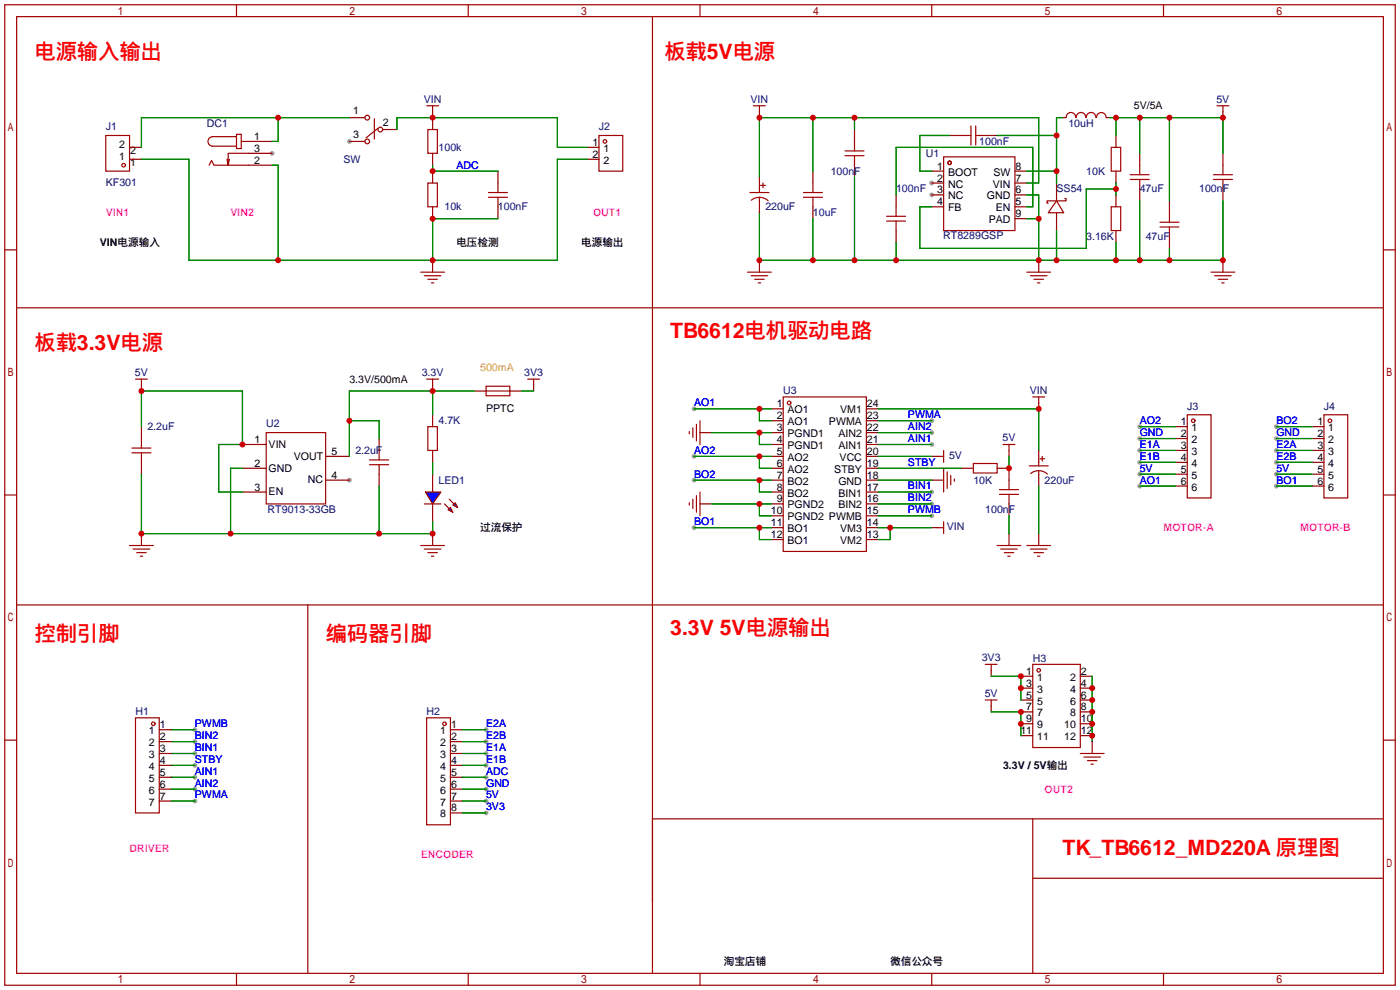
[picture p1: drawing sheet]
<svg xmlns="http://www.w3.org/2000/svg" width="299mm" height="212mm" viewBox="0 0 299 212" stroke-linecap="round" stroke-linejoin="round" font-family="sans-serif">
<g fill="#999">
<circle cx="74.7" cy="30.2" r=".51"/>
<circle cx="58.2" cy="32.8" r=".51"/>
<circle cx="199.1" cy="39.1" r=".51"/>
<circle cx="199.1" cy="41.7" r=".51"/>
<circle cx="74.7" cy="102.6" r=".51"/>
<circle cx="41.7" cy="156" r=".51"/>
<circle cx="41.7" cy="158.5" r=".51"/>
<circle cx="41.7" cy="161" r=".51"/>
<circle cx="41.7" cy="163.6" r=".51"/>
<circle cx="41.7" cy="166.1" r=".51"/>
<circle cx="41.7" cy="168.7" r=".51"/>
<circle cx="41.7" cy="171.2" r=".51"/>
<circle cx="148.3" cy="87.4" r=".51"/>
<circle cx="148.3" cy="97.5" r=".51"/>
<circle cx="148.3" cy="102.6" r=".51"/>
<circle cx="148.3" cy="112.8" r=".51"/>
<circle cx="199.1" cy="89.9" r=".51"/>
<circle cx="199.1" cy="92.5" r=".51"/>
<circle cx="199.1" cy="95" r=".51"/>
<circle cx="199.1" cy="105.2" r=".51"/>
<circle cx="199.1" cy="107.7" r=".51"/>
<circle cx="199.1" cy="110.2" r=".51"/>
<circle cx="243.6" cy="93.7" r=".51"/>
<circle cx="243.6" cy="101.3" r=".51"/>
<circle cx="243.6" cy="98.8" r=".51"/>
<circle cx="243.6" cy="96.3" r=".51"/>
<circle cx="272.8" cy="93.7" r=".51"/>
<circle cx="272.8" cy="101.3" r=".51"/>
<circle cx="272.8" cy="98.8" r=".51"/>
<circle cx="272.8" cy="96.3" r=".51"/>
<circle cx="243.6" cy="103.9" r=".51"/>
<circle cx="243.6" cy="91.2" r=".51"/>
<circle cx="272.8" cy="103.9" r=".51"/>
<circle cx="272.8" cy="91.2" r=".51"/>
<circle cx="103.9" cy="156" r=".51"/>
<circle cx="103.9" cy="158.5" r=".51"/>
<circle cx="103.9" cy="161" r=".51"/>
<circle cx="103.9" cy="163.6" r=".51"/>
<circle cx="103.9" cy="166.1" r=".51"/>
<circle cx="103.9" cy="168.7" r=".51"/>
<circle cx="103.9" cy="171.2" r=".51"/>
<circle cx="103.9" cy="173.7" r=".51"/>
</g>
<g fill="none" stroke="#a10000" stroke-width=".25">
<path d="M1 1h297.2v209.6h-297.2zM3.6 3.6h292.1v204.4h-292.1zM50.5 1v2.6M100.1 1v2.6M149.6 1v2.6M199.1 1v2.6M248.7 1v2.6M22.6 29h5.1v7.6h-5.1zM44.7 35.3l.5-1 .5 1h7.4M49 34l-.2 1.3M50.5 28.7h1.1v3.1h-1.1zM50.5 29.2h-5a1.02 1.02 0 0 0-1.1 1 1.02 1.02 0 0 0 1.1 1h5"/>
<path d="M51.6 30.2h1.5M53.1 32.8h-4.3v2.5l-.3-1.3M77.2 25.1h.8M77.2 30.2h.8M80 25.4v4.3M80.8 27.4l-2.6 2.1M81.8 27.7h.5M91.2 22.6h2.5M91.4 27.7h2.1v5.1h-2.1zM91.4 39.1h2.1v5.1h-2.1zM92.5 22.6v1.3M106.4 39.1v2"/>
<path d="M128 29h5.1v7.6h-5.1zM161 22.6h2.6M162.3 22.6v1.3M162.6 39.6h1M163.1 39.1v1M173.7 39.1v2M180.6 33.3h4.1M180.6 32.3h4.1M182.6 30.2v2.1M182.6 33.3v2M201.7 33.5h15.2v15.8h-15.2zM205.5 29h2"/>
<path d="M207.5 26.9v4.1M208.5 26.9v4.1M208.5 29h2.1M227.9 25.1a1.01 1.01 0 0 1 1-1.1 1.01 1.01 0 0 1 1 1.1M230 25.1a1.01 1.01 0 0 1 1-1.1 1.01 1.01 0 0 1 1 1.1M232.2 25.1a1.01 1.01 0 0 1 1-1.1 1.01 1.01 0 0 1 1 1.1M234.4 25.1a1.01 1.01 0 0 1 1-1 1.01 1.01 0 0 1 1 1M237.5 31.5h2v5.1h-2zM241.6 38.4h4M241.6 37.3h4M243.6 35.3v2M243.6 38.4v2"/>
<path d="M259.3 38.4h4.1M259.3 37.3h4.1M260.1 22.6h2.5M261.4 22.6v1.3M261.4 35.3v2M261.4 38.4v2M1 53.4h2.6M89.9 58.2h5.1M90.7 58.9h3.5M91.4 59.7h2.1M104.4 42.2h4.1M104.4 41.1h4.1"/>
<path d="M106.4 42.2v2M159.8 58.2h5M160.3 41.1h4M160.5 58.9h3.6M160.6 42.8a2.74 2.74 0 0 1 3.6 .1M161.3 59.7h2M162.3 40.4v.7M162.3 42.2v.7M171.7 42.2h4.1M171.7 41.1h4.1M173.7 42.2v2M189.5 47.2h4"/>
<path d="M189.5 46.2h4M191.5 44.2v2M191.5 47.2v2.1M219.5 58.2h5M220.2 58.9h3.6M221 59.7h2M225.8 42.9l1.5 2.6h-3.3zM227.6 42.4h.2v.5h-4v.5h.2M237.5 44.2h2v5.1h-2zM247.9 48.5h4.1M247.9 47.5h4.1M249.9 45.5v2"/>
<path d="M249.9 48.5v2M258.8 58.2h5.1M259.6 58.9h3.5M260.3 59.7h2.1M295.7 53.4h2.5M92.2 60.5h.5M162.1 60.5h.5M221.7 60.5h.5M261.1 60.5h.5M103.9 82.5h5.1v2.1h-5.1zM103.9 83.6h5.1M147.3 92.2v.5"/>
<path d="M148.1 91.4v2.1M148.8 90.7v3.5M149.6 89.9v5.1M167.4 84.8h17.8v33.1h-17.8zM200.4 97.5h1.3M201.7 96.3v2.5M220.7 84.8h2.6M222 84.8v1.3M253.7 88.6h5.1v17.8h-5.1zM1 105.8h2.6M90.7 107.7h3.5M147.3 107.4v.5"/>
<path d="M148.1 106.7v2M148.8 105.9v3.6M149.6 105.2v5M200.4 112.8h1.3M201.7 100.1v5.1M201.7 111.5v2.5M202.4 100.8v3.6M203.2 101.6v2M204 102.4v.5M295.7 105.8h2.5M1 158.2h2.6M295.7 158.2h2.5"/>
<path d="M50.5 208v2.6M100.1 208v2.6M149.6 208v2.6M199.1 208v2.6M248.7 208v2.6"/>
<circle cx="26.4" cy="35.3" r=".38"/>
<circle cx="78.5" cy="25.1" r=".51"/>
<circle cx="78.5" cy="30.2" r=".51"/>
<circle cx="81.3" cy="27.7" r=".51"/>
<circle cx="129.3" cy="30.2" r=".38"/>
<circle cx="202.9" cy="34.8" r=".38"/>
<circle cx="168.7" cy="86.1" r=".38"/>
<circle cx="255" cy="89.9" r=".38"/>
</g>
<path d="M220.7 175v33M295.7 175h-156.3v33M220.7 187.7h75" fill="none" stroke="#900" stroke-width=".25"/>
<g fill="none" stroke="#870000" stroke-width=".25">
<path d="M27.7 34h2.5M27.7 31.5h2.5M53.1 30.2h5.1M53.1 35.3h5.1M53.1 32.8h5.1M74.7 25.1h2.5M74.7 30.2h2.5M82.3 27.7h2.5M92.5 23.9v3.8M92.5 32.8v2.5M92.5 36.6v2.5M106.4 36.6v2.5"/>
<path d="M125.5 34h2.5M125.5 31.5h2.5M162.3 23.9v1.2M162.3 37.8v2.6M173.7 36.6v2.5M182.6 27.7v2.5M182.6 35.3v2.5M199.1 36.6h2.6M199.1 39.1h2.6M202.9 29h2.6M210.6 29h2.5M216.9 36.6h2.6"/>
<path d="M216.9 39.1h2.6M225.8 39.1v3.8M227.1 25.1h.7M236.5 25.1h.7M238.5 29v2.5M238.5 36.6v2.5M243.6 32.8v2.5M261.4 23.9v1.2M261.4 32.8v2.5M92.5 44.2v2.5M92.5 55.6v2.6M106.4 44.2v2.5"/>
<path d="M162.3 42.9v2.6M162.3 55.6v2.6M173.7 44.2v2.5M191.5 41.7v2.5M191.5 49.3v2.5M199.1 41.7h2.6M199.1 44.2h2.6M216.9 41.7h2.6M216.9 44.2h2.6M216.9 46.7h2.6M222 55.6v2.6M225.8 45.5v3.8"/>
<path d="M238.5 41.7v2.5M238.5 49.3v2.5M243.6 40.4v2.5M249.9 42.9v2.6M249.9 50.5v2.6M261.4 40.4v2.5M261.4 55.6v2.6M101.3 83.6h2.6M109 83.6h2.5M149.6 92.5h2.5M164.8 87.4h2.6M164.8 89.9h2.6"/>
<path d="M164.8 92.5h2.6M164.8 95h2.6M164.8 97.5h2.6M185.2 87.4h2.5M185.2 89.9h2.5M185.2 92.5h2.5M185.2 95h2.5M185.2 97.5h2.5M199.1 97.5h1.3M222 86.1v1.3M251.2 91.2h2.5M251.2 93.7h2.5"/>
<path d="M251.2 96.3h2.5M251.2 98.8h2.5M149.6 107.7h2.5M164.8 100.1h2.6M164.8 102.6h2.6M164.8 105.2h2.6M164.8 107.7h2.6M164.8 110.2h2.6M164.8 112.8h2.6M164.8 115.3h2.6M185.2 100.1h2.5M185.2 102.6h2.5"/>
<path d="M185.2 105.2h2.5M185.2 107.7h2.5M185.2 110.2h2.5M185.2 112.8h2.5M185.2 115.3h2.5M199.1 102.6h2.6M199.1 112.8h1.3M251.2 101.3h2.5M251.2 103.9h2.5"/>
</g>
<g fill="none" stroke="#008700" stroke-width=".25">
<path d="M30.2 34h10.2v21.6h78.7v-21.6h6.4M58.2 35.3h1.2v20.3M59.4 25.1v5.1h-1.2M74.7 25.1h-44.5v6.4M84.8 27.7v-2.6h34.3v6.4h6.4M92.5 35.3v1.3h13.9M162.3 37.8v-12.7h59.7v14h-2.5M173.7 25.1v11.5M182.6 25.1v2.6M182.6 37.8v17.8M202.9 29h-6.3v7.6h2.5M213.1 29h12.7"/>
<path d="M219.5 36.6h6.3M227.1 25.1h-1.3v14M237.2 25.1h24.2v7.7M238.5 25.1v3.9M238.5 39.1v2.6M243.6 25.1v7.7M249.9 25.1v17.8M106.4 46.7h-13.9v8.9M173.7 46.7v8.9M191.5 41.7v-10.2h29.2v12.7h-1.2M191.5 51.8v3.8M219.5 41.7h2.5v13.9"/>
<path d="M219.5 46.7h2.5M225.8 49.3v6.3M238.5 40.4h-6.3v12.7h-35.6v-8.9h2.5M238.5 51.8v3.8M243.6 42.9v12.7M249.9 53.1v2.5M261.4 42.9v12.7h-99.1v-10.1M148.3 87.4h16.5M148.3 97.5h16.5M152.1 92.5h12.7M162.3 87.4v2.5h2.5M162.3 92.5v2.5h2.5"/>
<path d="M162.3 97.5v2.6h2.5M187.7 87.4h34.3v8.9M187.7 89.9h11.4M187.7 97.5h11.4M187.7 92.5h11.4M187.7 95h11.4M243.6 93.7h7.6M243.6 98.8h7.6M243.6 96.3h7.6M148.3 102.6h16.5M148.3 112.8h16.5M152.1 107.7h12.7"/>
<path d="M162.3 102.6v2.6h2.5M162.3 107.7v2.5h2.5M162.3 112.8v2.5h2.5M187.7 100.1h17.8M187.7 102.6h11.4M187.7 105.2h11.4M187.7 112.8h11.4M187.7 107.7h11.4M187.7 110.2h11.4M190.2 112.8v2.5h-2.5M243.6 101.3h7.6M36.6 156h5.1"/>
<path d="M36.6 158.5h5.1M36.6 161h5.1M36.6 163.6h5.1M36.6 166.1h5.1M36.6 168.7h5.1M36.6 171.2h5.1"/>
</g>
<g fill="#00f" stroke="#a10000" stroke-width=".25">
<path d="M90.9 105.2h3.3l-1.7 2.5z"/>
<path d="M96.8 107.9l.5-.5 .5 1.1z"/>
<path d="M95.8 109l.5-.5 .5 1z"/>
</g>
<g fill="none" stroke="#a10000" stroke-width=".25">
<path d="M28.2 96.8h4.1M28.2 95.8h4.1M29 81h2.5M30.2 81v1.3M30.2 93.7v2.1M30.2 96.8v2M56.9 92.5h12.7v15.2h-12.7zM79 99.3h4.1M79 98.3h4.1M81 96.3v2M81 99.3v2M91.2 81h2.5"/>
<path d="M91.4 91.2h2.1v5.1h-2.1zM92.5 81v1.3M112.8 81h2.5M114 81v1.3M208 99.1h5.1v2h-5.1zM214.4 95h2.5M215.6 95v1.3M220 99.6h4M222 98.8v.8M222.2 98h1.1M222.8 97.5v1.1M283 88.6h5v17.8h-5z"/>
<path d="M27.7 116.6h5.1M28.4 117.3h3.6M29.2 118.1h2M30 118.9h.5M89.9 116.6h5.1M90.7 117.3h3.5M91.4 118.1h2.1M92.2 118.9h.5M95 107.7l1 1M96 106.7l1 1M213.1 116.6h5.1M213.6 105.7h4.1"/>
<path d="M213.6 104.6h4.1M213.9 117.3h3.5M214.6 118.1h2.1M215.4 118.9h.5M215.6 102.6v2M215.6 105.7v2M219.5 116.6h5M220.2 117.3h3.6M220.3 101.2a2.74 2.74 0 0 1 3.6 .1M221 118.1h2M221.7 118.9h.5M222 100.6v.7"/>
<path d="M29 153.4h5v20.3h-5zM91.2 153.4h5.1v22.9h-5.1zM210.6 149.6h2.5M210.6 142h2.5M211.8 142v1.3M211.8 149.6v1.3M220.7 142h10.2v17.8h-10.2zM230.9 161h5.1M231.6 161.8h3.6M232.4 162.6h2M233.2 163.3h.5"/>
<circle cx="284.2" cy="89.9" r=".38"/>
<circle cx="32.8" cy="154.7" r=".38"/>
<circle cx="95" cy="154.7" r=".38"/>
<circle cx="222" cy="143.3" r=".38"/>
</g>
<g fill="none" stroke="#870000" stroke-width=".25">
<path d="M30.2 82.3v1.3M30.2 91.2v2.5M30.2 98.8v2.5M51.8 95h5.1M69.6 97.5h5.1M81 93.7v2.6M92.5 82.3v1.3M92.5 88.6v2.6M92.5 96.3v2.5M114 82.3v1.3M215.6 96.3v1.2M222 96.3v2.5"/>
<path d="M280.4 91.2h2.6M280.4 93.7h2.6M280.4 96.3h2.6M280.4 98.8h2.6M30.2 114v2.6M51.8 100.1h5.1M51.8 105.2h5.1M69.6 102.6h5.1M81 101.3v2.6M92.5 101.3v3.9M92.5 107.7v3.8M92.5 114v2.6"/>
<path d="M205.5 100.1h2.5M213.1 100.1h2.5v2.5M215.6 107.7v2.5M215.6 114v2.6M222 101.3v2.6M222 114v2.6M280.4 101.3h2.6M280.4 103.9h2.6M34 156h2.6M34 158.5h2.6M96.3 156h2.5M96.3 158.5h2.5"/>
<path d="M211.8 143.3v1.2M211.8 150.9v1.2M218.2 144.5h2.5M218.2 157.2h2.5M218.2 147.1h2.5M218.2 154.7h2.5M218.2 149.6h2.5M218.2 152.1h2.5M230.9 144.5h2.5M230.9 157.2h2.5M230.9 147.1h2.5M230.9 154.7h2.5"/>
<path d="M230.9 149.6h2.5M230.9 152.1h2.5M233.4 158.5v2.5M34 161h2.6M34 163.6h2.6M34 166.1h2.6M34 168.7h2.6M34 171.2h2.6M96.3 161h2.5M96.3 163.6h2.5M96.3 166.1h2.5M96.3 168.7h2.5"/>
<path d="M96.3 171.2h2.5M96.3 173.7h2.5"/>
</g>
<g fill="none" stroke="#008700" stroke-width=".25">
<path d="M30.2 91.2v-7.6h21.6v11.4h-5.1v10.2h5.1M74.7 89.9h6.3v3.8M92.5 83.6v5M92.5 98.8v2.5M101.3 83.6h-26.6v13.9M111.5 83.6h2.5M215.6 97.5v2.6M243.6 91.2h7.6M272.8 93.7h7.6M272.8 98.8h7.6M272.8 96.3h7.6M272.8 91.2h7.6"/>
<path d="M30.2 101.3v12.7h62.3v-2.5M51.8 100.1h-2.5v13.9M81 103.9v10.1M215.6 110.2v3.8M222 103.9v10.1M243.6 103.9h7.6M272.8 101.3h7.6M272.8 103.9h7.6M98.8 156h5.1M98.8 158.5h5.1M211.8 152.1h6.4v5.1M211.8 144.5h6.4v5.1"/>
<path d="M233.4 144.5v14M98.8 161h5.1M98.8 163.6h5.1M98.8 166.1h5.1M98.8 168.7h5.1M98.8 171.2h5.1M98.8 173.7h5.1"/>
</g>
<path d="M139.4 3.6v189.2M3.6 65.8h292.1M3.6 129.3h292.1M65.8 129.3v78.7" fill="none" stroke="#900" stroke-width=".25"/>
<g fill="#c00">
<circle cx="162.3" cy="87.4" r=".63"/>
<circle cx="162.3" cy="97.5" r=".63"/>
<circle cx="162.3" cy="102.6" r=".63"/>
<circle cx="162.3" cy="112.8" r=".63"/>
<circle cx="162.3" cy="92.5" r=".63"/>
<circle cx="162.3" cy="107.7" r=".63"/>
<circle cx="222" cy="87.4" r=".63"/>
<circle cx="190.2" cy="112.8" r=".63"/>
<circle cx="92.5" cy="25.1" r=".63"/>
<circle cx="92.5" cy="36.6" r=".63"/>
<circle cx="59.4" cy="25.1" r=".63"/>
<circle cx="92.5" cy="55.6" r=".63"/>
<circle cx="92.5" cy="46.7" r=".63"/>
<circle cx="59.4" cy="55.6" r=".63"/>
<circle cx="225.8" cy="29" r=".63"/>
<circle cx="225.8" cy="36.6" r=".63"/>
<circle cx="238.5" cy="40.4" r=".63"/>
<circle cx="182.6" cy="25.1" r=".63"/>
<circle cx="173.7" cy="25.1" r=".63"/>
<circle cx="162.3" cy="25.1" r=".63"/>
<circle cx="261.4" cy="25.1" r=".63"/>
<circle cx="249.9" cy="25.1" r=".63"/>
<circle cx="243.6" cy="25.1" r=".63"/>
<circle cx="238.5" cy="25.1" r=".63"/>
<circle cx="249.9" cy="55.6" r=".63"/>
<circle cx="261.4" cy="55.6" r=".63"/>
<circle cx="243.6" cy="55.6" r=".63"/>
<circle cx="238.5" cy="55.6" r=".63"/>
<circle cx="225.8" cy="55.6" r=".63"/>
<circle cx="222" cy="55.6" r=".63"/>
<circle cx="191.5" cy="55.6" r=".63"/>
<circle cx="222" cy="46.7" r=".63"/>
<circle cx="182.6" cy="55.6" r=".63"/>
<circle cx="173.7" cy="55.6" r=".63"/>
<circle cx="162.3" cy="55.6" r=".63"/>
<circle cx="92.5" cy="83.6" r=".63"/>
<circle cx="74.7" cy="89.9" r=".63"/>
<circle cx="30.2" cy="83.6" r=".63"/>
<circle cx="51.8" cy="95" r=".63"/>
<circle cx="49.3" cy="114" r=".63"/>
<circle cx="30.2" cy="114" r=".63"/>
<circle cx="81" cy="114" r=".63"/>
<circle cx="92.5" cy="114" r=".63"/>
<circle cx="233.4" cy="147.1" r=".63"/>
<circle cx="233.4" cy="149.6" r=".63"/>
<circle cx="233.4" cy="152.1" r=".63"/>
<circle cx="233.4" cy="154.7" r=".63"/>
<circle cx="233.4" cy="157.2" r=".63"/>
<circle cx="218.2" cy="152.1" r=".63"/>
<circle cx="218.2" cy="154.7" r=".63"/>
<circle cx="218.2" cy="144.5" r=".63"/>
<circle cx="218.2" cy="147.1" r=".63"/>
<circle cx="215.6" cy="100.1" r=".63"/>
</g>
<g font-size="4.5" fill="#f00">
<text x="7.4" y="12.6">电源输入输出</text>
<text x="142" y="12.6">板载5V电源</text>
<text x="7.4" y="74.9">板载3.3V电源</text>
<text x="143.3" y="72.3">TB6612电机驱动电路</text>
<text x="7.4" y="137.1">控制引脚</text>
<text x="69.6" y="137.1">编码器引脚</text>
<text x="143.3" y="135.8">3.3V 5V电源输出</text>
<text x="227.1" y="182.8">TK_TB6612_MD220A 原理图</text>
</g>
<g font-size="2.3" fill="#000080">
<text x="90.6" y="21.9">VIN</text>
<text x="160.4" y="21.9">VIN</text>
<text x="260" y="21.9">5V</text>
<text x="22.6" y="27.9">J1</text>
<text x="44.2" y="27.1">DC1</text>
<text x="128" y="27.9">J2</text>
<text x="228.3" y="27.1">10uH</text>
<text x="73.4" y="34.8">SW</text>
<text x="93.7" y="32.2">100k</text>
<text x="197.9" y="33.5">U1</text>
<text x="209.3" y="31">100nF</text>
<text x="22.6" y="39.8">KF301</text>
<text x="177.5" y="37.3">100nF</text>
<text x="191.5" y="41.1">100nF</text>
<text x="225.8" y="41.1">SS54</text>
<text x="232.2" y="37.3">10K</text>
<text x="243.6" y="41.1">47uF</text>
<text x="256.3" y="41.1">100nF</text>
<text x="95" y="44.9">10k</text>
<text x="106.4" y="44.9">100nF</text>
<text x="163.6" y="44.9">220uF</text>
<text x="173.7" y="46.2">10uF</text>
<text x="201.6" y="51.1">RT8289GSP</text>
<text x="232.2" y="51.3">3.16K</text>
<text x="244.9" y="51.3">47uF</text>
<text x="28.8" y="80.3">5V</text>
<text x="90.1" y="80.3">3.3V</text>
<text x="112" y="80.3">3V3</text>
<text x="167.4" y="84.3">U3</text>
<text x="220.1" y="84.2">VIN</text>
<text x="253.7" y="87.6">J3</text>
<text x="283" y="87.6">J4</text>
<text x="31.5" y="91.9">2.2uF</text>
<text x="56.9" y="91.3">U2</text>
<text x="93.7" y="90.6">4.7K</text>
<text x="214.3" y="94.3">5V</text>
<text x="75.9" y="97">2.2uF</text>
<text x="202.8" y="98.1">5V</text>
<text x="93.7" y="103.3">LED1</text>
<text x="208" y="103.3">10K</text>
<text x="223.3" y="103.3">220uF</text>
<text x="57.2" y="109.6">RT9013-33GB</text>
<text x="202.3" y="113.4">VIN</text>
<text x="210.6" y="109.7">100nF</text>
<text x="209.8" y="141.3">3V3</text>
<text x="220.7" y="141.4">H3</text>
<text x="210.4" y="148.9">5V</text>
<text x="29" y="152.9">H1</text>
<text x="91.2" y="152.9">H2</text>
</g>
<g font-size="2.3">
<text x="242.3" y="23.3">5V/5A</text>
<text x="54.4" y="29.9">1</text>
<text x="75.5" y="24.3">1</text>
<text x="75.5" y="29.4">3</text>
<text x="81.8" y="26.9">2</text>
<text x="25.5" y="34.3">1</text>
<text x="25.5" y="31.7">2</text>
<text x="27.8" y="35.5">1</text>
<text x="27.8" y="33">2</text>
<text x="54.4" y="35">2</text>
<text x="54.4" y="32.5">3</text>
<text x="126.6" y="31.2">1</text>
<text x="126.6" y="33.7">2</text>
<text x="129" y="32.5">1</text>
<text x="129" y="35">2</text>
<text x="200.3" y="36.3">1</text>
<text x="200.3" y="38.8">2</text>
<text x="200.3" y="41.3">3</text>
<text x="202.6" y="37.5">BOOT</text>
<text x="202.6" y="40.1">NC</text>
<text x="212.2" y="40.1">VIN</text>
<text x="212.3" y="37.5">SW</text>
<text x="217" y="41.3">6</text>
<text x="217" y="38.8">7</text>
<text x="217" y="36.3">8</text>
<text x="200.3" y="43.9">4</text>
<text x="202.6" y="42.6">NC</text>
<text x="202.6" y="45.2">FB</text>
<text x="210.9" y="42.6">GND</text>
<text x="211.3" y="47.7">PAD</text>
<text x="212.8" y="45.2">EN</text>
<text x="217" y="43.9">5</text>
<text x="217" y="46.4">9</text>
<text x="21.3" y="52.5">VIN电源输入</text>
<text x="97.5" y="52.5">电压检测</text>
<text x="124.2" y="52.5">电源输出</text>
<text x="74.7" y="81.8">3.3V/500mA</text>
<text x="103.9" y="88.1">PPTC</text>
<text x="166" y="87.1">1</text>
<text x="166" y="89.6">2</text>
<text x="168.3" y="88.3">AO1</text>
<text x="179.6" y="88.3">VM1</text>
<text x="185.3" y="89.6">23</text>
<text x="185.3" y="87.1">24</text>
<text x="54.4" y="94.7">1</text>
<text x="57.4" y="95.7">VIN</text>
<text x="166" y="92.1">3</text>
<text x="166" y="94.7">4</text>
<text x="168.3" y="90.9">AO1</text>
<text x="168.3" y="93.4">PGND1</text>
<text x="168.3" y="96">PGND1</text>
<text x="177.2" y="90.9">PWMA</text>
<text x="179.2" y="96">AIN1</text>
<text x="179.2" y="93.4">AIN2</text>
<text x="185.3" y="94.7">21</text>
<text x="185.3" y="92.1">22</text>
<text x="252.4" y="90.9">1</text>
<text x="252.4" y="93.4">2</text>
<text x="252.4" y="96">3</text>
<text x="254.7" y="92.1">1</text>
<text x="254.7" y="94.7">2</text>
<text x="281.6" y="90.9">1</text>
<text x="281.6" y="93.4">2</text>
<text x="281.6" y="96">3</text>
<text x="283.9" y="92.1">1</text>
<text x="283.9" y="94.7">2</text>
<text x="54.4" y="99.8">2</text>
<text x="57.4" y="100.8">GND</text>
<text x="62.8" y="98.2">VOUT</text>
<text x="70.9" y="97.2">5</text>
<text x="166" y="97.2">5</text>
<text x="166" y="99.8">6</text>
<text x="168.3" y="98.5">AO2</text>
<text x="168.3" y="101">AO2</text>
<text x="178.3" y="101">STBY</text>
<text x="179.4" y="98.5">VCC</text>
<text x="185.3" y="99.8">19</text>
<text x="185.3" y="97.2">20</text>
<text x="252.4" y="98.5">4</text>
<text x="252.4" y="101">5</text>
<text x="254.7" y="97.2">3</text>
<text x="254.7" y="99.8">4</text>
<text x="281.6" y="98.5">4</text>
<text x="281.6" y="101">5</text>
<text x="283.9" y="97.2">3</text>
<text x="283.9" y="99.8">4</text>
<text x="54.4" y="104.8">3</text>
<text x="57.4" y="105.9">EN</text>
<text x="65.8" y="103.3">NC</text>
<text x="70.9" y="102.3">4</text>
<text x="166" y="102.3">7</text>
<text x="166" y="104.8">8</text>
<text x="166" y="107.4">9</text>
<text x="168.3" y="103.6">BO2</text>
<text x="168.3" y="106.1">BO2</text>
<text x="179.2" y="106.1">BIN1</text>
<text x="179.2" y="103.6">GND</text>
<text x="185.3" y="107.4">16</text>
<text x="185.3" y="104.8">17</text>
<text x="185.3" y="102.3">18</text>
<text x="252.4" y="103.6">6</text>
<text x="254.7" y="102.3">5</text>
<text x="254.7" y="104.8">6</text>
<text x="281.6" y="103.6">6</text>
<text x="283.9" y="102.3">5</text>
<text x="283.9" y="104.8">6</text>
<text x="102.6" y="113.5">过流保护</text>
<text x="164.7" y="109.9">10</text>
<text x="164.7" y="112.5">11</text>
<text x="168.3" y="108.7">PGND2</text>
<text x="168.3" y="111.2">PGND2 PWMB</text>
<text x="168.3" y="113.7">BO1</text>
<text x="179.2" y="108.7">BIN2</text>
<text x="179.6" y="113.7">VM3</text>
<text x="185.3" y="112.5">14</text>
<text x="185.3" y="109.9">15</text>
<text x="164.7" y="115">12</text>
<text x="168.3" y="116.3">BO1</text>
<text x="179.6" y="116.3">VM2</text>
<text x="185.3" y="115">13</text>
<text x="219.3" y="144.2">1</text>
<text x="219.3" y="146.8">3</text>
<text x="219.3" y="149.3">5</text>
<text x="221.7" y="145.5">1</text>
<text x="221.7" y="148">3</text>
<text x="228.7" y="148">4</text>
<text x="228.7" y="145.5">2</text>
<text x="231" y="149.3">6</text>
<text x="231" y="146.8">4</text>
<text x="231" y="144.2">2</text>
<text x="34.2" y="155.6">1</text>
<text x="96.4" y="155.6">1</text>
<text x="219.3" y="151.8">7</text>
<text x="219.3" y="154.4">9</text>
<text x="221.7" y="150.6">5</text>
<text x="221.7" y="153.1">7</text>
<text x="221.7" y="155.6">9</text>
<text x="227.4" y="155.6">10</text>
<text x="228.7" y="153.1">8</text>
<text x="228.7" y="150.6">6</text>
<text x="231" y="154.4">10</text>
<text x="231" y="151.8">8</text>
<text x="31.8" y="156.9">1</text>
<text x="31.8" y="159.5">2</text>
<text x="31.8" y="162">3</text>
<text x="34.2" y="158.2">2</text>
<text x="34.2" y="160.7">3</text>
<text x="94.1" y="156.9">1</text>
<text x="94.1" y="159.5">2</text>
<text x="94.1" y="162">3</text>
<text x="96.4" y="158.2">2</text>
<text x="96.4" y="160.7">3</text>
<text x="218.1" y="156.9">11</text>
<text x="221.7" y="158.2">11</text>
<text x="227.4" y="158.2">12</text>
<text x="231" y="156.9">12</text>
<text x="31.8" y="164.5">4</text>
<text x="31.8" y="167.1">5</text>
<text x="34.2" y="163.3">4</text>
<text x="34.2" y="165.8">5</text>
<text x="94.1" y="164.5">4</text>
<text x="94.1" y="167.1">5</text>
<text x="96.4" y="163.3">4</text>
<text x="96.4" y="165.8">5</text>
<text x="214.4" y="164.3">3.3V / 5V输出</text>
<text x="31.8" y="169.6">6</text>
<text x="31.8" y="172.2">7</text>
<text x="34.2" y="168.3">6</text>
<text x="34.2" y="170.9">7</text>
<text x="94.1" y="169.6">6</text>
<text x="94.1" y="172.2">7</text>
<text x="96.4" y="168.3">6</text>
<text x="96.4" y="170.9">7</text>
<text x="96.4" y="173.4">8</text>
<text x="94.1" y="174.7">8</text>
<text x="154.7" y="206.2">淘宝店铺</text>
<text x="190.2" y="206.2">微信公众号</text>
</g>
<g font-size="2.3" fill="#00f">
<text x="97.5" y="36">ADC</text>
<text x="148.3" y="86.8">AO1</text>
<text x="194.1" y="89.4">PWMA</text>
<text x="194.1" y="91.9">AIN2</text>
<text x="194.1" y="94.5">AIN1</text>
<text x="243.6" y="93.2">GND</text>
<text x="243.6" y="95.7">E1A</text>
<text x="243.6" y="90.6">AO2</text>
<text x="272.8" y="93.2">GND</text>
<text x="272.8" y="95.7">E2A</text>
<text x="272.8" y="90.6">BO2</text>
<text x="148.3" y="97">AO2</text>
<text x="194.1" y="99.5">STBY</text>
<text x="243.6" y="100.8">5V</text>
<text x="243.6" y="98.3">E1B</text>
<text x="272.8" y="100.8">5V</text>
<text x="272.8" y="98.3">E2B</text>
<text x="148.3" y="102.1">BO2</text>
<text x="194.1" y="104.6">BIN1</text>
<text x="194.1" y="107.2">BIN2</text>
<text x="243.6" y="103.3">AO1</text>
<text x="272.8" y="103.3">BO1</text>
<text x="148.3" y="112.2">BO1</text>
<text x="194.1" y="109.7">PWMB</text>
<text x="41.7" y="155.4">PWMB</text>
<text x="103.9" y="155.4">E2A</text>
<text x="41.7" y="158">BIN2</text>
<text x="41.7" y="160.5">BIN1</text>
<text x="103.9" y="158">E2B</text>
<text x="103.9" y="160.5">E1A</text>
<text x="41.7" y="163">STBY</text>
<text x="41.7" y="165.6">AIN1</text>
<text x="103.9" y="163">E1B</text>
<text x="103.9" y="165.6">ADC</text>
<text x="41.7" y="168.1">AIN2</text>
<text x="41.7" y="170.7">PWMA</text>
<text x="103.9" y="168.1">GND</text>
<text x="103.9" y="170.7">5V</text>
<text x="103.9" y="173.2">3V3</text>
</g>
<g font-size="2.3" fill="#f0f">
<text x="22.6" y="46.2">VIN1</text>
<text x="49.3" y="46.2">VIN2</text>
<text x="126.7" y="46.2">OUT1</text>
<text x="248.7" y="113.5">MOTOR-A</text>
<text x="277.9" y="113.5">MOTOR-B</text>
<text x="223.3" y="169.4">OUT2</text>
<text x="27.7" y="182.1">DRIVER</text>
<text x="89.9" y="183.4">ENCODER</text>
</g>
<text font-size="2.3" fill="#c90" x="102.6" y="79.2">500mA</text>
</svg>
